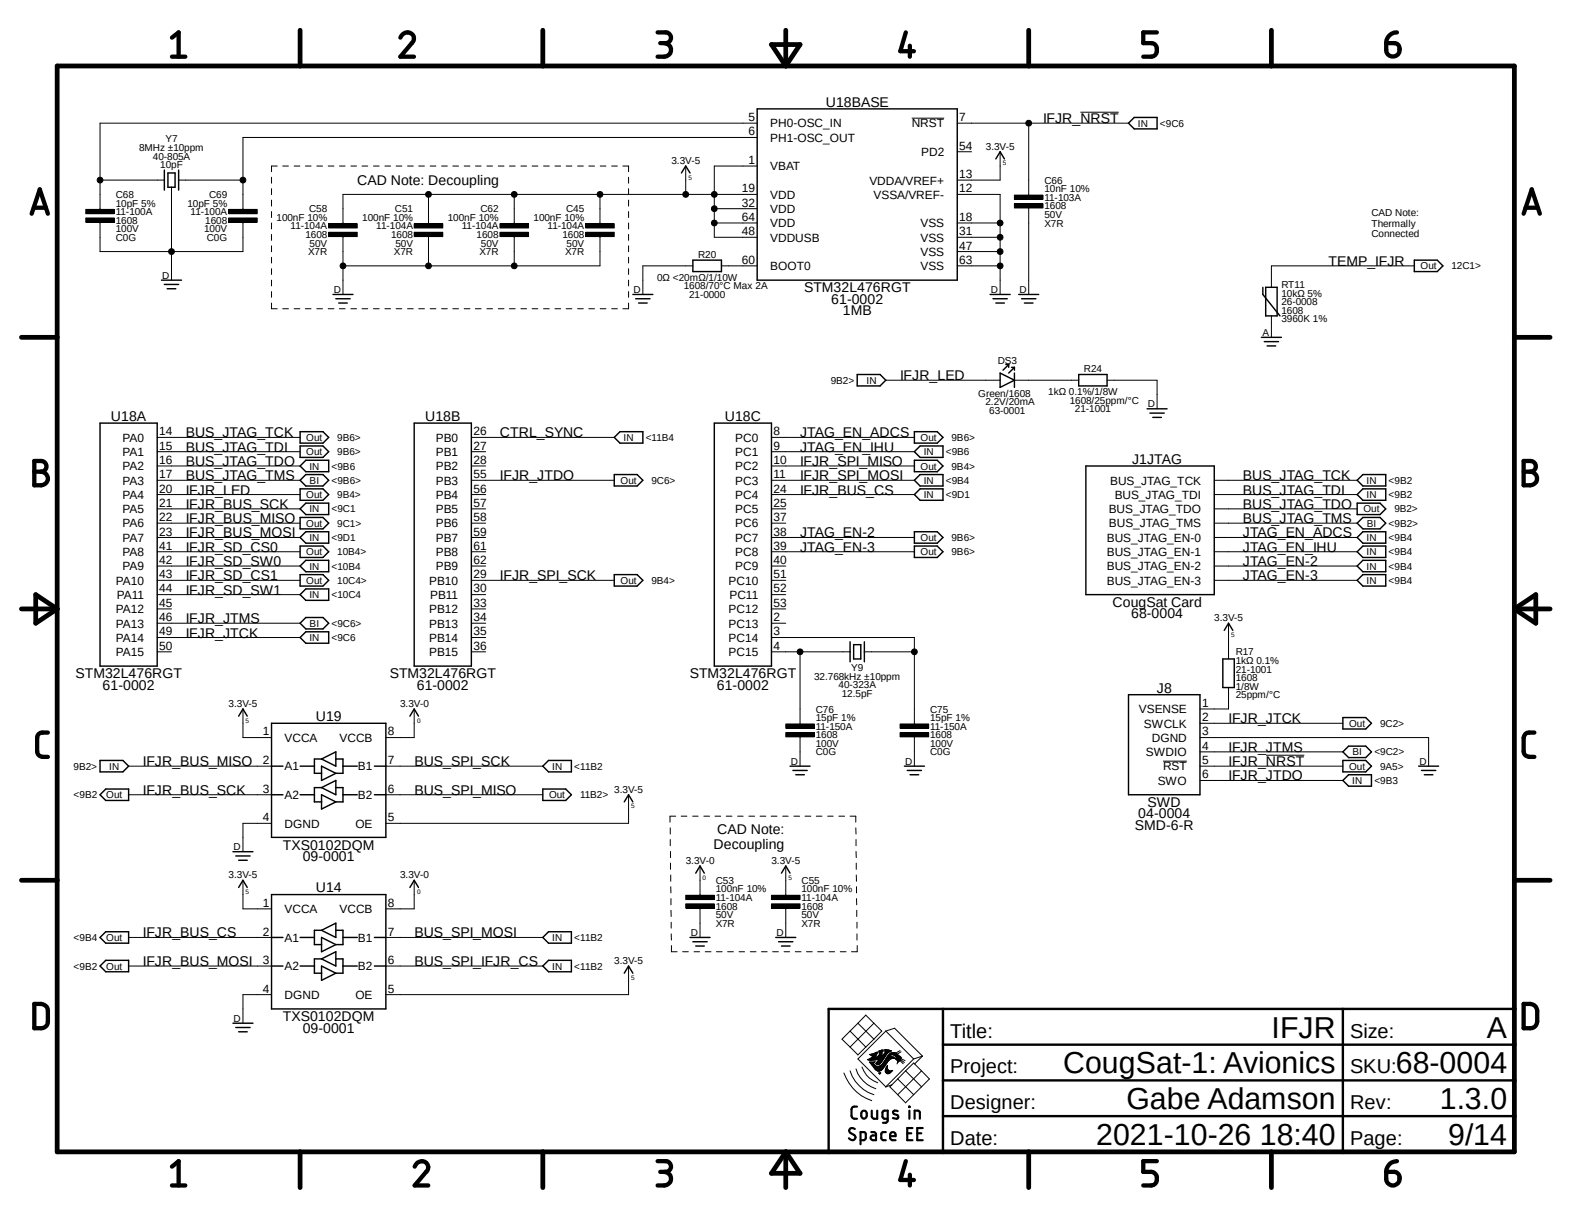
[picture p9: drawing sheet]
<svg xmlns="http://www.w3.org/2000/svg" width="279mm" height="216mm" viewBox="0 0 279 216" stroke-linecap="round" stroke-linejoin="round" font-family="sans-serif">
<path d="M3.4 3.1l272.6 209.7M276 3.1l-272.6 209.7" fill="none" stroke="#fff" stroke-width=".18"/>
<g fill="none" stroke="#000" stroke-width=".18">
<path d="M192 19.9h6.8M15.2 37.2h5.1v.8h-5.1zM15.2 38.7h5.1v.8h-5.1zM17.8 32h11.4M17.8 39.5v5.2h25.4v-5.2M30.5 33.3v16.5M31.7 32h11.5M40.6 37.2h5.1v.8h-5.1zM40.6 38.7h5.1v.8h-5.1zM48.3 31.5v1.1M48.3 33.5v1.1M48.3 35.6v1"/>
<path d="M48.3 37.6v1.1M48.3 39.6v1.1M49.3 29.5h-1v1M50.2 29.5h1.1M52.3 29.5h1M54.3 29.5h1M56.3 29.5h1M58.3 29.5h1.1M58.4 39.8h5.1v.7h-5.1zM60.3 29.5h1M62.4 29.5h1M64.3 29.5h1.1"/>
<path d="M66.4 29.5h1M68.4 29.5h1M70.4 29.5h1M72.4 29.5h1M73.6 39.8h5.1v.7h-5.1zM74.4 29.5h1M76.2 34.5v5.3M76.5 29.5h1M78.5 29.5h1M80.5 29.5h1M82.5 29.5h1M84.5 29.5h1"/>
<path d="M86.5 29.5h1M88.6 29.5h1M88.9 39.8h5v.7h-5zM90.6 29.5h1M91.4 34.5v5.3M92.6 29.5h1M94.6 29.5h1M96.6 29.5h1M98.6 29.5h1.1M100.6 29.5h1M102.7 29.5h1M104.1 39.8h5.1v.7h-5.1z"/>
<path d="M104.6 29.5h1.1M106.6 34.5v5.3M106.7 29.5h1M108.7 29.5h1M110.7 29.5h1v1M111.7 31.5v1.1M111.7 33.5v1.1M111.7 35.6v1M111.7 37.6v1.1M111.7 39.6v1.1M121.9 29.5v5M127 37.1h7.6"/>
<path d="M127 39.6h7.6M134.6 29.5h-7.6v12.7h7.6M134.6 21.9h-116.8v15.3M134.6 24.4h-91.4v12.8M134.6 34.5h-73.6v5.3M162.1 21h5.7M170.1 21.9h30.5M170.1 34.5h7.7v17.8M170.1 39.6h7.7M170.1 27h2.6M177.8 27v5h-7.7M180.3 34.7h5.1v.7h-5.1z"/>
<path d="M180.3 36.2h5.1v.8h-5.1zM182.8 21.9v12.8M182.8 37v15.3M48.3 41.7v1M48.3 43.7v1M48.3 45.7v1M48.3 47.8v1M48.3 49.8v1M48.3 51.8v1M48.3 53.8v1.1h1M50.2 54.9h1.1M52.3 54.9h1"/>
<path d="M54.3 54.9h1M56.3 54.9h1M58.3 54.9h1.1M58.4 41.3h5.1v.7h-5.1zM60.3 54.9h1M61 42v10.3M62.4 54.9h1M64.3 54.9h1.1M66.4 54.9h1M68.4 54.9h1M70.4 54.9h1M72.4 54.9h1"/>
<path d="M73.6 41.3h5.1v.7h-5.1zM74.4 54.9h1M76.2 42v5.2M76.5 54.9h1M78.5 54.9h1M80.5 54.9h1M82.5 54.9h1M84.5 54.9h1M86.5 54.9h1M88.6 54.9h1M88.9 41.3h5v.7h-5zM90.6 54.9h1"/>
<path d="M91.4 42v5.2M92.6 54.9h1M94.6 54.9h1M96.6 54.9h1M98.6 54.9h1.1M100.6 54.9h1M102.7 54.9h1M104.1 41.3h5.1v.7h-5.1zM104.6 54.9h1.1M106.6 42v5.2h-45.6M106.7 54.9h1M108.7 54.9h1"/>
<path d="M111.7 53.8v1.1h-1M111.7 41.7v1M111.7 43.7v1M111.7 45.7v1M111.7 47.8v1M111.7 49.8v1M111.7 51.8v1M123.1 47.2h-8.8v5.1M128.2 47.2h6.4M170.1 42.2h7.7M170.1 47.2h7.7M170.1 44.7h7.7"/>
<path d="M226 56.1v3.8M251.4 47.2h-25.4v3.9M27.9 77.7h25.4M83.8 77.7h25.4M137.1 77.7h25.4M157.4 67.6h20.4M180.3 67.6h11.4M196.8 67.6h8.9v5M27.9 80.3h25.4M27.9 82.8h25.4M27.9 85.3h25.4M27.9 87.9h25.4"/>
<path d="M27.9 90.4h25.4M27.9 93h25.4M27.9 95.5h25.4M27.9 98h25.4M83.8 80.3h2.5M83.8 82.8h2.5M83.8 85.3h25.4M83.8 87.9h2.5M83.8 90.4h2.5M83.8 93h2.5M83.8 95.5h2.5M83.8 98h2.5"/>
<path d="M137.1 80.3h25.4M137.1 82.8h25.4M137.1 85.3h25.4M137.1 87.9h25.4M137.1 90.4h2.6M137.1 93h2.6M137.1 95.5h25.4M137.1 98h25.4M215.8 85.3h25.4M215.8 87.9h25.4M215.8 90.4h25.4M215.8 93h25.4"/>
<path d="M215.8 95.5h25.4M215.8 98h25.4M27.9 100.6h25.4M27.9 103.1h25.4M27.9 105.7h25.4M27.9 108.2h2.6M27.9 110.7h25.4M27.9 113.3h25.4M27.9 115.8h2.6M83.8 100.6h2.5M83.8 103.1h25.4M83.8 105.7h2.5"/>
<path d="M83.8 108.2h2.5M83.8 110.7h2.5M83.8 113.3h2.5M83.8 115.8h2.5M137.1 100.6h2.6M137.1 103.1h2.6M137.1 105.7h2.6M137.1 108.2h2.6M137.1 110.7h2.6M137.1 113.3h25.4v15.4M137.1 115.8h14M142.2 115.8v12.9"/>
<path d="M153.6 115.8h8.9M215.8 100.6h25.4M215.8 103.1h25.4M218.4 110.7v6.4M22.9 136.1h25.4M43.2 126v5.1h5.1M68.6 136.1h27.9M73.6 126v5.1h-5M139.7 128.7h5v.7h-5zM139.7 130.2h5v.7h-5zM142.2 130.9v5.2M160 128.7h5.1v.7h-5.1z"/>
<path d="M160 130.2h5.1v.7h-5.1zM162.5 130.9v5.2M206.7 135.3h4.2M213.3 128.5h25.4M213.3 131.1h40.6v5M213.3 133.6h25.4M213.3 136.1h25.4M213.3 138.7h25.4M218.4 122.2v3.8h-5.1M225 134.2h6.8M22.9 141.2h25.4M43.2 156.4v5.1h5.1"/>
<path d="M48.3 146.3h-5.1v5M68.6 141.2h27.9M73.6 156.4v5.1h-5M111.7 141.2v5.1h-43.1M119.1 147.1v1.1M119.1 149.2v1.1M119.2 151.3v1.1M119.2 153.4v1.1M119.2 155.5v1.1M119.2 157.6l.1 1.1M119.3 159.7v1.1M120.1 145h-1v1.1"/>
<path d="M121.1 145h1M121.9 159.1h5.1v.8h-5.1zM123.1 145h1M124.4 153.9v5.2M125.1 145h1M127.1 145h1M129.1 145h1M131.1 145h1M133.1 145h1M135.1 145h1M137.1 145h1M137.1 159.1h5.1v.8h-5.1z"/>
<path d="M139.1 145h1M139.7 153.9v5.2M141.1 145h1M143.1 145h1M145.1 145h1M147.1 145h1M149.1 145h1M151.1 145h1v1.1M152.1 147.1v1.1M152.1 151.3l.1 1.1M152.1 149.2v1.1M152.2 155.5v1.1"/>
<path d="M152.2 153.4v1.1M152.2 159.7l.1 1.1M152.2 157.6v1.1M22.9 166.6h25.4M22.9 171.7h25.4M48.3 176.7h-5.1v5.1M68.6 166.6h27.9M68.6 171.7h27.9M111.7 171.7v5h-43.1M119.3 161.8v1.1M119.3 163.9v1M119.3 165.9v1.1"/>
<path d="M119.3 168v1.1h1.1M121.3 169.1h1M121.9 160.6h5.1v.8h-5.1zM123.4 169.1h.9M124.4 161.4v5.2M125.3 169.1h1.1M127.3 169.1h1.1M129.3 169.1h1M131.4 169.1h.9M133.3 169.1h1.1M135.3 169.1h1.1M137.1 160.6h5.1v.8h-5.1z"/>
<path d="M137.3 169.1h1M139.4 169.1h.9M139.7 161.4v5.2M141.4 169.1h1M143.3 169.1h1.1M145.3 169.1h1M147.4 169.1h.9M149.4 169.1h1M152.3 161.8v1.1M152.3 163.9v1M152.3 165.9v1.1M152.4 168v1.1h-1.1"/>
<path d="M150 190.7a7.9 7.9 0 0 0 4.9 4.9M151.1 190.3a6.6 6.6 0 0 0 4.2 4.2M151.1 186.1l1.4 1.4 1.4-1.4M151.1 183.2l2.8 2.9M152.1 189.9a5.5 5.5 0 0 0 3.6 3.6M152.5 181.8l1.4-1.4 2.8 2.8-1.4 1.5M152.5 181.8l-2.9 2.9 1.5 1.4M152.5 181.8l2.8 2.9M153.2 189.6a4.4 4.4 0 0 0 2.8 2.8M154.3 188.3h1.6M154.3 188.3h1.3M154.5 188.2l-.3 .1 .7 .1 1.3-.3-.3 .6"/>
<path d="M154.5 188.2h2.6M154.6 188.8h.8M154.6 187.4h1.1M154.6 188.8h.7M154.7 188.1h2.4M154.7 188.9h.5M154.7 187.5h1M154.7 188.9l.7 1M154.8 189h.5M154.8 188h2.4M154.9 189.1h.4M154.9 187.6h.8"/>
<path d="M154.9 187.3h.9M154.9 189.2h.5M154.9 187.9l-.4 .3M154.9 187.9h2.3M155 187.8h.6M155 189.3h.5M155.1 189.4h.5M155.1 187.7h.6M155.2 189.6h2M155.2 187.2h.7M155.2 188.9l.1 .2M155.3 189.7h1.8"/>
<path d="M155.3 184.7l-1.4 1.4M155.3 181.8l-4.2 4.3M155.3 189.1l.5 .4M155.4 189.8h1.6M155.4 189.9h1.5M155.4 189.9l.2 .2M155.5 188.7h.1M155.5 187.1h.4M155.5 190h1.3M155.5 188.7h-1l.2 .2M155.5 188.7l-.3 .2M155.6 190.1a.7 .7 0 0 0 .9 .1"/>
<path d="M155.6 190.1h1.2M155.7 190.2h1M155.7 189h.7M155.7 188.9h.8M155.7 187h.2M155.8 188.8h.7M155.8 190.2h.7M155.8 189.1h.5M155.8 187.8h1.5M155.9 188.8h.7M155.9 186.9h.1M155.9 186.9l-.3 1 .6-.3"/>
<path d="M155.9 186.9l-1.3 .5 .6 .3-.3 .2M155.9 188.7h.8M156 188.6h.8M156 187.7h1.4M156 188.5h.8M156.1 188.4h.8M156.1 187.7h1.3M156.1 188.3h.8M156.2 188.3h.8M156.2 187.6h1.2M156.2 186.8l.1 .3h.1l-.1 .3M156.2 187.5h.5"/>
<path d="M156.2 186.9h.6M156.2 186.8h.7M156.3 190.8h.1M156.3 189.5h.9M156.3 187h.5M156.3 187.4l-.1 .2M156.3 187.4h.4M156.3 187.3h.4M156.3 187.2h.5M156.4 190.7l.1-.1-.2 .2M156.4 187.1h.4M156.4 189.4l-1.2 .1"/>
<path d="M156.4 189.4h.9M156.4 186.7l-.2 .1M156.4 186.7h.5M156.5 190.7h-.3l.2 .2M156.5 189.3h.9M156.7 189.2h.7M156.7 186.6h.3l-.1 .3h-.7M156.7 186.6l-.3 .1M156.7 186.6h.2M156.7 190.2h-.2M156.7 187.4l.1 .2 .1-.1M156.8 186.9l-.1 .5"/>
<path d="M156.8 189.1h.7M156.8 189h.7M156.8 190l-.1 .2M156.9 188.9h.7M156.9 187.5h.6M157 188.8h.6M157 187.4h.6M157.1 188.2l-.5 .6a.57 .57 0 0 1-.9 .2l.2-.3M157.1 188.8h.6M157.1 188.8l-.7 .6M157.1 188.7h.7M157.1 187.3h.5"/>
<path d="M157.1 189.7l-.3 .3M157.2 187.2l-.3 .3M157.2 188.6h.6M157.2 187.2h.5M157.2 188.5h.7M157.3 188.4h.7M157.3 187.8l-.2 .4M157.3 187.1h.5M157.3 186.8h1M157.3 186.7h1M157.3 186.6h.8M157.3 187h.6"/>
<path d="M157.4 190.3h1.1M157.4 190.4h1.1M157.4 190.2h.6M157.4 190.2h.5M157.4 188.3h.7M157.4 190.5h1M157.4 190.1h.4M157.4 190h.4M157.4 186.9h.8M157.4 188.3h.8M157.4 186.9h.6M157.4 183.2l5 5"/>
<path d="M157.4 183.2l-4.9 5 5 5M157.4 183.2l1.6-.5 5 5M157.4 190.6h.9M157.4 189.9h.3M157.4 188.2h.9M157.5 189.8h.2M157.5 188.1h1.1M157.5 188.1l-.4 .7M157.5 190.7h.7M157.5 189.7h.2M157.6 189.7h.1M157.6 188h1.4"/>
<path d="M157.6 189.6h.1M157.6 187.9h1.4M157.6 189.5h.1M157.6 187.8h1.2M157.7 190.8h.3M157.7 189.4v-.1l-.3 .8v.5M157.7 189.4v.3M157.7 189.7l.1 .3M157.7 189.4h.1M157.7 187.7h.4M157.8 190l.3 .3M157.8 187.7h.3"/>
<path d="M157.9 187.6h.3M157.9 187.5h.4M158 187.4h1.6M158.2 186.9l-.5 .3-.4 .6M158.2 186.9l.3-.2-1.2-.2v.3h.1l-.2 .4M158.2 190.3l.5-.1-.7 .6h-.3l-.3-.2M158.2 187.2h1.1M158.3 187.5l-.3 .2 .7 .1 .5 .4M158.3 187.1h.9M158.3 187.1a1.08 1.08 0 0 1 1.4 .4l.5 .4M158.3 187.1l-.8 1M158.3 187.5a.79 .79 0 0 1 1.1 .7h-.1l.2 .3"/>
<path d="M158.5 190.2h.1M158.8 187.5h.8M159 187.6h.8M159 188.1l.2 .1M159.1 187.7h.8M159.2 188.2h.1M159.2 188.1a1.53 1.53 0 0 0-1.8 1l-.3 .6M159.2 187.7h.8M159.3 187.8h.8M159.3 188.3h.8M159.3 187.9h.9M159.3 188h.8"/>
<path d="M159.4 188.3h.6M159.4 188.2h.7M159.4 188.1h.7M159.5 188.4h.5M159.5 188.8l-.1 .3M159.5 188.6h.3M159.5 188.5h.4M159.5 188.5l.1 .2M159.6 191.7l-1.4 1.4 1.4 1.4M159.6 191.7l2.8 2.8M159.6 188.8h.1M159.6 188.7h.1"/>
<path d="M159.6 188.7l-.1 .1M159.9 188.4l.6 .6M160 186.7l-.8 .5M160 188.4l-.4 .3M160.1 188.3l.6 .5M160.1 188.3l-.1 .1M160.1 188.1l.8 .4M160.1 186.9l-.7 .4h-1.3M160.2 187.9l-.1 .4M161 190.3l1.4-1.4 1.4 1.4M161 190.3l-1.4 1.4M161 190.3l2.8 2.8"/>
<path d="M162.4 188.2l-5 4.9 1.1-.3M163.8 190.3l1.4 1.4-4.2 4.3-1.4-1.5M163.8 190.3l-4.2 4.2M164 187.7l-1.6 .5M164 187.7l-1.4 1.4"/>
<circle cx="17.8" cy="32" r=".51"/>
<circle cx="43.2" cy="32" r=".51"/>
<circle cx="76.2" cy="34.5" r=".51"/>
<circle cx="91.4" cy="34.5" r=".51"/>
<circle cx="106.6" cy="34.5" r=".51"/>
<circle cx="121.9" cy="34.5" r=".51"/>
<circle cx="127" cy="39.6" r=".51"/>
<circle cx="127" cy="34.5" r=".51"/>
<circle cx="127" cy="37.1" r=".51"/>
<circle cx="177.8" cy="39.6" r=".51"/>
<circle cx="182.8" cy="21.9" r=".51"/>
<circle cx="30.5" cy="44.7" r=".51"/>
<circle cx="61" cy="47.2" r=".51"/>
<circle cx="76.2" cy="47.2" r=".51"/>
<circle cx="91.4" cy="47.2" r=".51"/>
<circle cx="177.8" cy="47.2" r=".51"/>
<circle cx="177.8" cy="42.2" r=".51"/>
<circle cx="177.8" cy="44.7" r=".51"/>
<circle cx="142.2" cy="115.8" r=".51"/>
<circle cx="162.5" cy="115.8" r=".51"/>
</g>
<g fill="none" stroke="#000" stroke-width=".85">
<path d="M10.2 11.7h259v193h-259zM53.3 5.4v6.3M96.5 5.4v6.3M137.1 7.9h5.1l-2.5 3.8zM139.7 5.4v6.3M182.8 5.4v6.3M226 5.4v6.3M3.8 59.9h6.4M269.2 59.9h6.3M3.8 108.2h6.4M6.3 105.7l3.9 2.5-3.9 2.5zM269.2 108.2h6.3"/>
<path d="M269.2 108.2l3.8-2.5v5zM3.8 156.4h6.4M269.2 156.4h6.3M53.3 204.7v6.3M96.5 204.7v6.3M139.7 204.7v6.3M139.7 204.7l2.5 3.8h-5.1zM182.8 204.7v6.3M226 204.7v6.3"/>
</g>
<g fill="none" stroke="#000" stroke-width=".76">
<path d="M30.6 6.7l1.1-.9v4.3M30.6 10.1h2.3M71.2 6.7a1.19 1.19 0 0 1 1.5-.9 1.19 1.19 0 0 1 .7 1.6l-2.2 2.7h2.4M116.9 5.8h1.4a.95 .95 0 0 1 1 .9 .95 .95 0 0 1-1 1h-1M118.1 7.7a1.21 1.21 0 0 1 1.2 1.2 1.21 1.21 0 0 1-1.2 1.2h-1.2M161 5.8l-1 3.3h2.4M161.7 8.1v2M205.6 5.8h-2.4v1.9h1.4a1.23 1.23 0 0 1 1 1.2 1.23 1.23 0 0 1-1 1.2h-1.4M246.4 7.7h1.4a1.21 1.21 0 0 1 .9 1.4 1.21 1.21 0 0 1-1.3 .9 1.09 1.09 0 0 1-1-1.2zM248.3 5.8a1.88 1.88 0 0 0-1.9 1.9M5.6 38l1.5-4.3 1.4 4.3M6 36.9h2.2"/>
<path d="M270.8 38l1.4-4.3 1.5 4.3M271.1 36.9h2.2M6.1 81.9h1.2a.95 .95 0 0 1 1 1 .95 .95 0 0 1-1 .9 1.21 1.21 0 0 1 1.2 1.2 1.21 1.21 0 0 1-1.2 1.2h-1.2zM6.1 83.8h1.2M270.8 81.9h1.2a.95 .95 0 0 1 1 1 .95 .95 0 0 1-1 .9 1.21 1.21 0 0 1 1.2 1.2 1.21 1.21 0 0 1-1.2 1.2h-1.2zM270.8 83.8h1.2M8.5 130.2h-1a.87 .87 0 0 0-.9 .9v2.4a.97 .97 0 0 0 .9 1h1M272.7 130.2h-.9a.94 .94 0 0 0-1 .9v2.4a.97 .97 0 0 0 1 1h.9M6.1 178.4a2.22 2.22 0 0 1 2.2 .5l.2 .7v1.9a1.13 1.13 0 0 1-1.2 1.2h-1.2zM270.8 178.4a2.07 2.07 0 0 1 2.2 .5l.2 .7v1.9a1.21 1.21 0 0 1-1.2 1.2h-1.2zM30.6 207.3l1.1-1v4.4M30.6 210.7h2.3"/>
<path d="M73.7 207.3a1.2 1.2 0 0 1 1.4-1 1.2 1.2 0 0 1 1 1.4l-2.4 3h2.4M116.9 206.3h1.4a.95 .95 0 0 1 1 1 .95 .95 0 0 1-1 .9h-1M118.1 208.2a1.21 1.21 0 0 1 1.2 1.2 1.21 1.21 0 0 1-1.2 1.3h-1.2M161 206.3l-1 3.4h2.4M161.7 208.7v2M205.6 206.3h-2.4v1.9h1.4a1.23 1.23 0 0 1 1 1.2 1.23 1.23 0 0 1-1 1.3h-1.4M246.4 208.2h1.4a1.2 1.2 0 0 1 1 1.4 1.2 1.2 0 0 1-1.3 1 1.2 1.2 0 0 1-1.1-1.1zM248.3 206.3a1.88 1.88 0 0 0-1.9 1.9"/>
</g>
<path d="M167.6 179.3v25.4M238.7 179.3v25.4M269.2 179.3h-121.9v25.4M167.6 198.3h101.6M167.6 192h101.6M167.6 185.6h101.6" fill="none" stroke="#000" stroke-width=".42"/>
<g fill="none" stroke="#000" stroke-width=".38">
<path d="M152.3 196.6l-.7 .1-.3 .4 .1 1.4 .4 .3h.5M153.2 197.6a.49 .49 0 0 1 .5-.2 .49 .49 0 0 1 .4 .4v.5a.49 .49 0 0 1-.5 .5 .49 .49 0 0 1-.5-.5zM154.9 197.4v1l.4 .4h.6v-1.4M157.8 198.8h-.6l-.3-.2-.1-.9 .2-.3h.8v1.7l-.4 .4h-.5M159.6 197.4a.61 .61 0 0 0-.9 .2l.2 .4 .6 .2 .2 .3a.63 .63 0 0 1-1 .2M161.6 196.6l.1 .1zM161.6 197.4v1.4M162.6 198.8v-1.4h.6l.2 .1 .1 1.3M151.9 200.6a.6 .6 0 0 0-1 .3l.3 .4 .6 .4a.51 .51 0 0 1 .2 .7 .51 .51 0 0 1-.7 .2l-.4-.3M153 202.6h.5l.3-.2 .1-.9-.2-.3h-.7v2.1M154.9 201.2h.6l.2 .3v1.1h-.5a.42 .42 0 0 1-.5-.4 .42 .42 0 0 1 .5-.4h.5M157.4 201.2h-.6l-.2 .3 .1 .9 .3 .2h.4"/>
<path d="M158.2 201.9h1a.51 .51 0 0 0-.4-.7 .51 .51 0 0 0-.6 .4l.1 .8 .3 .2h.6M161.2 201.4h.8M162.2 200.4h-1v2.2h1M163 201.4h.7M164 200.4h-1v2.2h1"/>
</g>
<g fill="none" stroke="#000" stroke-width=".25">
<path d="M134.6 19.3h35.5v30.5h-35.5zM29.2 30.2v3.6M29.8 30.7h1.3v2.6h-1.3zM31.7 30.2v3.6M121.1 30.7l.8-1.2 .7 1.2M177 28.2l.8-1.2 .7 1.2M201.6 20.9h4.1v2h-4.1l-1-1zM28.7 49.8h3.6M29.2 50.5h2.5M29.7 51.3h1.5M59.2 52.3h3.5M59.7 53.1h2.5"/>
<path d="M60.2 53.8h1.5M112.5 52.3h3.5M113 53.1h2.5M113.5 53.8h1.5M123.1 46.2h5.1v2.1h-5.1zM176 52.3h3.5M176.5 53.1h2.5M177 53.8h1.5M181.1 52.3h3.5M181.6 53.1h2.5M182.1 53.8h1.5M224.2 59.9h3.6"/>
<path d="M224.5 51.1v1.2l3 3.8M225 51.1h2v5h-2zM251.4 46.2h4l1.1 1-1.1 1.1h-4zM17.8 75.2h10.1v43.2h-10.1zM53.3 79.2h4.1l1 1.1-1 1h-4.1zM53.3 76.7h4.1l1 1-1 1h-4.1zM73.6 75.2h10.2v43.2h-10.2zM110.2 76.7h4.1v2h-4.1l-1-1zM127 75.2h10.1v43.2h-10.1zM152.4 66.5h4l1 1.1-1 1h-4zM162.5 76.7h4.1l1 1-1 1h-4.1zM177.8 66.3l2.5 1.3-2.5 1.2z"/>
<path d="M178.8 64.8h.5M179.3 64.8l-1 1M179.3 64.8v.5M179.8 65.3h.5M180.3 65.3v.5M180.3 66.3v2.5M180.3 65.3l-1 1M191.7 66.5h5.1v2.1h-5.1zM203.9 72.6h3.5M204.4 73.4h2.5M204.9 74.2h1.5M224.7 60.7h2.5"/>
<path d="M225.2 61.5h1.5M53.3 82.8l1.1-1h4v2h-4zM53.3 90.4l1.1-1h4v2h-4zM53.3 95.5l1.1-1h4v2h-4zM53.3 85.3l1.1-1h3l1 1-1 1.1h-3zM53.3 86.9h4.1l1 1-1 1h-4.1zM53.3 91.9h4.1l1 1.1-1 1h-4.1zM53.3 97h4.1l1 1-1 1.1h-4.1zM54.4 99.6h4v2h-4l-1.1-1zM109.2 84.3h4l1.1 1-1.1 1.1h-4zM162.5 85.3l1-1h4.1v2.1h-4.1zM162.5 80.3l1-1.1h4.1v2.1h-4.1z"/>
<path d="M162.5 81.8h4.1l1 1-1 1h-4.1zM162.5 87.9l1-1h4.1v2h-4.1zM162.5 94.5h4.1l1 1-1 1h-4.1zM162.5 97h4.1l1 1-1 1.1h-4.1zM193 82.8h22.8v22.9h-22.8zM241.2 85.3l1-1h4.1v2.1h-4.1zM241.2 87.9l1-1h4.1v2h-4.1zM241.2 95.5l1-1h4.1v2h-4.1zM241.2 98l1-1h4.1v2.1h-4.1zM241.2 89.4h4.1l1 1-1 1h-4.1zM241.2 93l1-1.1h3.1l1 1.1-1 1h-3.1zM53.3 110.7l1.1-1h3l1 1-1 1.1h-3z"/>
<path d="M53.3 102.1h4.1l1 1-1 1h-4.1zM54.4 104.6h4v2.1h-4l-1.1-1zM54.4 112.3h4v2h-4l-1.1-1zM109.2 102.1h4l1.1 1-1.1 1h-4zM151.1 114v3.6M151.7 114.6h1.3v2.5h-1.3zM153.6 114v3.6M217.3 117.1h2.1v5.1h-2.1zM217.6 112l.8-1.3 .7 1.3M241.2 100.6l1-1h4.1v2h-4.1zM241.2 103.1l1-1h4.1v2h-4.1zM17.8 135.1h4l1.1 1-1.1 1.1h-4z"/>
<path d="M42.4 127.3l.8-1.3 .7 1.3M48.3 136.1h2M48.3 128.5h20.3v20.3h-20.3zM53.3 136.1h2.6M57.1 136.1l2.6 1.3-2.6 1.3zM57.1 134.9h-1.2v2.5h1.2M57.1 140h-1.2v2.5h1.2M57.1 134.9l2.6-1.3v2.5zM57.1 140l2.6-1.3v2.5zM59.7 134.9h1.3v2.5h-1.3M59.7 140h1.3v2.5h-1.3M61 136.1h2.5"/>
<path d="M66.5 136.1h2.1M72.9 127.3l.7-1.3 .8 1.3M97.5 135.1h4.1v2.1h-4.1l-1-1.1zM140.4 136.1h3.6M140.9 136.9h2.6M141.4 137.7h1.6M160.7 136.1h3.6M161.2 136.9h2.6M161.8 137.7h1.5M200.6 123.4h12.7v17.8h-12.7zM238.7 127.5h4l1.1 1-1.1 1h-4zM238.7 135.1h4l1.1 1-1.1 1.1h-4z"/>
<path d="M239.7 137.7h4.1v2h-4.1l-1-1zM239.7 132.6h3l1.1 1-1.1 1h-3l-1-1zM252.1 136.1h3.6M252.6 136.9h2.6M253.2 137.7h1.5M18.8 140.2h4.1v2h-4.1l-1-1zM41.4 151.3h3.6M41.9 152.1h2.5M42.4 152.9h1.5M42.4 157.7l.8-1.3 .7 1.3M48.3 141.2h2M48.3 159h20.3v20.3h-20.3z"/>
<path d="M53.3 141.2h2.6M57.1 141.2l2.6 1.3-2.6 1.3zM61 141.2h2.5M66.5 141.2h2.1M72.9 157.7l.7-1.3 .8 1.3M96.5 140.2h4l1.1 1-1.1 1h-4zM111 142.5l.7-1.3 .8 1.3M123.7 155.2l.7-1.3 .8 1.3M138.9 155.2l.8-1.3 .7 1.3M17.8 166.6l1-1h4.1v2h-4.1zM17.8 171.7l1-1.1h4.1v2.1h-4.1zM48.3 166.6h2"/>
<path d="M48.3 171.7h2M53.3 166.6h2.6M53.3 171.7h2.6M57.1 166.6l2.6 1.3-2.6 1.2zM57.1 171.7l2.6 1.2-2.6 1.3zM57.1 165.3h-1.2v2.6h1.2M57.1 170.4h-1.2v2.5h1.2M57.1 165.3l2.6-1.3v2.6zM57.1 170.4l2.6-1.3v2.6zM59.7 165.3h1.3v2.6h-1.3M59.7 170.4h1.3v2.5h-1.3M61 166.6h2.5"/>
<path d="M61 171.7h2.5M66.5 166.6h2.1M66.5 171.7h2.1M96.5 166.6l1-1h4.1v2h-4.1zM96.5 171.7l1-1.1h4.1v2.1h-4.1zM111 172.9l.7-1.2 .8 1.2M122.6 166.6h3.6M123.1 167.3h2.6M123.7 168.1h1.5M137.9 166.6h3.5M138.4 167.3h2.5M138.9 168.1h1.5"/>
<path d="M41.4 181.8h3.6M41.9 182.6h2.5M42.4 183.3h1.5"/>
</g>
<g fill="#000">
<path d="M15.2 37.2h5.1v.8h-5.1z" fill-rule="evenodd"/>
<path d="M15.2 38.7h5.1v.8h-5.1z" fill-rule="evenodd"/>
<path d="M40.6 37.2h5.1v.8h-5.1z" fill-rule="evenodd"/>
<path d="M40.6 38.7h5.1v.8h-5.1z" fill-rule="evenodd"/>
<path d="M58.4 39.8h5.1v.7h-5.1z" fill-rule="evenodd"/>
<path d="M73.6 39.8h5.1v.7h-5.1z" fill-rule="evenodd"/>
<path d="M88.9 39.8h5v.7h-5z" fill-rule="evenodd"/>
<path d="M104.1 39.8h5.1v.7h-5.1z" fill-rule="evenodd"/>
<path d="M180.3 34.7h5.1v.7h-5.1z" fill-rule="evenodd"/>
<path d="M180.3 36.2h5.1v.8h-5.1z" fill-rule="evenodd"/>
<path d="M58.4 41.3h5.1v.7h-5.1z" fill-rule="evenodd"/>
<path d="M73.6 41.3h5.1v.7h-5.1z" fill-rule="evenodd"/>
<path d="M88.9 41.3h5v.7h-5z" fill-rule="evenodd"/>
<path d="M104.1 41.3h5.1v.7h-5.1z" fill-rule="evenodd"/>
<path d="M139.7 128.7h5v.7h-5z" fill-rule="evenodd"/>
<path d="M139.7 130.2h5v.7h-5z" fill-rule="evenodd"/>
<path d="M160 128.7h5.1v.7h-5.1z" fill-rule="evenodd"/>
<path d="M160 130.2h5.1v.7h-5.1z" fill-rule="evenodd"/>
<path d="M121.9 159.1h5.1v.8h-5.1z" fill-rule="evenodd"/>
<path d="M137.1 159.1h5.1v.8h-5.1z" fill-rule="evenodd"/>
<path d="M121.9 160.6h5.1v.8h-5.1z" fill-rule="evenodd"/>
<path d="M137.1 160.6h5.1v.8h-5.1z" fill-rule="evenodd"/>
<circle cx="17.8" cy="32" r=".51"/>
<circle cx="43.2" cy="32" r=".51"/>
<circle cx="76.2" cy="34.5" r=".51"/>
<circle cx="91.4" cy="34.5" r=".51"/>
<circle cx="106.6" cy="34.5" r=".51"/>
<circle cx="121.9" cy="34.5" r=".51"/>
<circle cx="127" cy="39.6" r=".51"/>
<circle cx="127" cy="34.5" r=".51"/>
<circle cx="127" cy="37.1" r=".51"/>
<circle cx="177.8" cy="39.6" r=".51"/>
<circle cx="182.8" cy="21.9" r=".51"/>
<circle cx="30.5" cy="44.7" r=".51"/>
<circle cx="61" cy="47.2" r=".51"/>
<circle cx="76.2" cy="47.2" r=".51"/>
<circle cx="91.4" cy="47.2" r=".51"/>
<circle cx="177.8" cy="47.2" r=".51"/>
<circle cx="177.8" cy="42.2" r=".51"/>
<circle cx="177.8" cy="44.7" r=".51"/>
<circle cx="142.2" cy="115.8" r=".51"/>
<circle cx="162.5" cy="115.8" r=".51"/>
</g>
<g font-size="5.4">
<text x="226" y="184.4">IFJR</text>
<text x="264.3" y="184.4">A</text>
<text x="189" y="190.7">CougSat-1: Avionics</text>
<text x="248.1" y="190.7">68-0004</text>
<text x="200.2" y="197.1">Gabe Adamson</text>
<text x="255.9" y="197.1">1.3.0</text>
<text x="194.8" y="203.4">2021-10-26 18:40</text>
<text x="257.4" y="203.4">9/14</text>
</g>
<g font-size="3.6">
<text x="168.9" y="184.4">Title:</text>
<text x="239.9" y="184.4">Size:</text>
<text x="168.9" y="190.7">Project:</text>
<text x="240" y="190.7">SKU:</text>
<text x="168.9" y="197.1">Designer:</text>
<text x="239.9" y="197.1">Rev:</text>
<text x="168.9" y="203.4">Date:</text>
<text x="239.9" y="203.4">Page:</text>
</g>
<g font-size="2.5">
<text x="146.8" y="19">U18BASE</text>
<text x="185.4" y="21.9">IFJR_NRST</text>
<text x="63.5" y="32.9">CAD Note: Decoupling</text>
<text x="236.1" y="47.2">TEMP_IFJR</text>
<text x="142.9" y="51.9">STM32L476RGT</text>
<text x="147.7" y="54">61-0002</text>
<text x="149.8" y="56">1MB</text>
<text x="160" y="67.6">IFJR_LED</text>
<text x="19.7" y="74.8">U18A</text>
<text x="33" y="77.7">BUS_JTAG_TCK</text>
<text x="75.6" y="74.8">U18B</text>
<text x="88.9" y="77.7">CTRL_SYNC</text>
<text x="128.8" y="74.8">U18C</text>
<text x="142.2" y="77.7">JTAG_EN_ADCS</text>
<text x="33" y="80.3">BUS_JTAG_TDI</text>
<text x="33" y="82.8">BUS_JTAG_TDO</text>
<text x="142.2" y="80.3">JTAG_EN_IHU</text>
<text x="142.2" y="82.8">IFJR_SPI_MISO</text>
<text x="201.2" y="82.4">J1JTAG</text>
<text x="33" y="85.3">BUS_JTAG_TMS</text>
<text x="33" y="87.9">IFJR_LED</text>
<text x="88.9" y="85.3">IFJR_JTDO</text>
<text x="142.2" y="85.3">IFJR_SPI_MOSI</text>
<text x="142.2" y="87.9">IFJR_BUS_CS</text>
<text x="220.9" y="85.3">BUS_JTAG_TCK</text>
<text x="220.9" y="87.9">BUS_JTAG_TDI</text>
<text x="33" y="90.4">IFJR_BUS_SCK</text>
<text x="33" y="93">IFJR_BUS_MISO</text>
<text x="33" y="95.5">IFJR_BUS_MOSI</text>
<text x="142.2" y="95.5">JTAG_EN-2</text>
<text x="220.9" y="90.4">BUS_JTAG_TDO</text>
<text x="220.9" y="93">BUS_JTAG_TMS</text>
<text x="220.9" y="95.5">JTAG_EN_ADCS</text>
<text x="33" y="98">IFJR_SD_CS0</text>
<text x="33" y="100.6">IFJR_SD_SW0</text>
<text x="142.2" y="98">JTAG_EN-3</text>
<text x="220.9" y="98">JTAG_EN_IHU</text>
<text x="220.9" y="100.6">JTAG_EN-2</text>
<text x="33" y="103.1">IFJR_SD_CS1</text>
<text x="33" y="105.7">IFJR_SD_SW1</text>
<text x="88.9" y="103.1">IFJR_SPI_SCK</text>
<text x="197.7" y="107.8">CougSat Card</text>
<text x="220.9" y="103.1">JTAG_EN-3</text>
<text x="33" y="113.3">IFJR_JTCK</text>
<text x="33" y="110.7">IFJR_JTMS</text>
<text x="201" y="109.9">68-0004</text>
<text x="13.4" y="120.5">STM32L476RGT</text>
<text x="18.2" y="122.6">61-0002</text>
<text x="69.3" y="120.5">STM32L476RGT</text>
<text x="74.1" y="122.6">61-0002</text>
<text x="122.6" y="120.5">STM32L476RGT</text>
<text x="127.4" y="122.6">61-0002</text>
<text x="205.6" y="123.1">J8</text>
<text x="56.1" y="128.1">U19</text>
<text x="218.4" y="128.5">IFJR_JTCK</text>
<text x="25.4" y="136.1">IFJR_BUS_MISO</text>
<text x="73.7" y="136.1">BUS_SPI_SCK</text>
<text x="218.4" y="136.1">IFJR_NRST</text>
<text x="218.4" y="133.6">IFJR_JTMS</text>
<text x="25.4" y="141.2">IFJR_BUS_SCK</text>
<text x="73.7" y="141.2">BUS_SPI_MISO</text>
<text x="204" y="143.4">SWD</text>
<text x="218.4" y="138.7">IFJR_JTDO</text>
<text x="127.5" y="148.2">CAD Note:</text>
<text x="201.7" y="147.4">SMD-6-R</text>
<text x="202.3" y="145.4">04-0004</text>
<text x="50.3" y="151">TXS0102DQM</text>
<text x="53.8" y="153">09-0001</text>
<text x="126.8" y="150.8">Decoupling</text>
<text x="56.1" y="158.6">U14</text>
<text x="25.4" y="166.6">IFJR_BUS_CS</text>
<text x="73.7" y="166.6">BUS_SPI_MOSI</text>
<text x="25.4" y="171.7">IFJR_BUS_MOSI</text>
<text x="73.7" y="171.7">BUS_SPI_IFJR_CS</text>
<text x="50.3" y="181.4">TXS0102DQM</text>
<text x="53.8" y="183.5">09-0001</text>
</g>
<g font-size="2.1">
<text x="133.1" y="21.5">5</text>
<text x="136.9" y="22.6">PH0-OSC_IN</text>
<text x="162.1" y="22.6">NRST</text>
<text x="170.5" y="21.5">7</text>
<text x="133.1" y="24">6</text>
<text x="133.1" y="29.1">1</text>
<text x="136.9" y="25.2">PH1-OSC_OUT</text>
<text x="163.7" y="27.7">PD2</text>
<text x="170.5" y="26.6">54</text>
<text x="131.9" y="34.2">19</text>
<text x="136.9" y="30.3">VBAT</text>
<text x="136.9" y="35.3">VDD</text>
<text x="154.5" y="32.8">VDDA/VREF+</text>
<text x="155.3" y="35.3">VSSA/VREF-</text>
<text x="170.5" y="31.7">13</text>
<text x="170.5" y="34.2">12</text>
<text x="131.9" y="41.8">48</text>
<text x="131.9" y="36.7">32</text>
<text x="131.9" y="39.3">64</text>
<text x="136.9" y="37.8">VDD</text>
<text x="136.9" y="40.4">VDD</text>
<text x="163.6" y="40.4">VSS</text>
<text x="170.5" y="41.8">31</text>
<text x="170.5" y="39.3">18</text>
<text x="131.9" y="46.9">60</text>
<text x="136.9" y="42.9">VDDUSB</text>
<text x="163.6" y="45.5">VSS</text>
<text x="163.6" y="42.9">VSS</text>
<text x="170.5" y="46.9">63</text>
<text x="170.5" y="44.4">47</text>
<text x="136.9" y="48">BOOT0</text>
<text x="163.6" y="48">VSS</text>
<text x="28.3" y="77.4">14</text>
<text x="84.2" y="77.4">26</text>
<text x="137.5" y="77.4">8</text>
<text x="21.8" y="78.5">PA0</text>
<text x="21.8" y="81">PA1</text>
<text x="21.8" y="83.6">PA2</text>
<text x="28.3" y="79.9">15</text>
<text x="28.3" y="82.5">16</text>
<text x="77.5" y="78.5">PB0</text>
<text x="77.5" y="81">PB1</text>
<text x="77.5" y="83.6">PB2</text>
<text x="84.2" y="79.9">27</text>
<text x="84.2" y="82.5">28</text>
<text x="130.7" y="78.5">PC0</text>
<text x="130.7" y="81">PC1</text>
<text x="130.7" y="83.6">PC2</text>
<text x="137.5" y="79.9">9</text>
<text x="137.5" y="82.5">10</text>
<text x="21.8" y="86.1">PA3</text>
<text x="21.8" y="88.6">PA4</text>
<text x="28.3" y="85">17</text>
<text x="28.3" y="87.5">20</text>
<text x="77.5" y="86.1">PB3</text>
<text x="77.5" y="88.6">PB4</text>
<text x="84.2" y="85">55</text>
<text x="84.2" y="87.5">56</text>
<text x="130.7" y="86.1">PC3</text>
<text x="130.7" y="88.6">PC4</text>
<text x="137.5" y="85">11</text>
<text x="137.5" y="87.5">24</text>
<text x="197.3" y="86.1">BUS_JTAG_TCK</text>
<text x="198.1" y="88.6">BUS_JTAG_TDI</text>
<text x="21.8" y="91.2">PA5</text>
<text x="21.8" y="93.7">PA6</text>
<text x="28.3" y="90.1">21</text>
<text x="28.3" y="92.6">22</text>
<text x="28.3" y="95.2">23</text>
<text x="77.5" y="91.2">PB5</text>
<text x="77.5" y="93.7">PB6</text>
<text x="84.2" y="90.1">57</text>
<text x="84.2" y="92.6">58</text>
<text x="84.2" y="95.2">59</text>
<text x="130.7" y="91.2">PC5</text>
<text x="130.7" y="93.7">PC6</text>
<text x="137.5" y="90.1">25</text>
<text x="137.5" y="92.6">37</text>
<text x="137.5" y="95.2">38</text>
<text x="197.1" y="91.2">BUS_JTAG_TDO</text>
<text x="197.1" y="93.7">BUS_JTAG_TMS</text>
<text x="21.8" y="96.3">PA7</text>
<text x="21.8" y="98.8">PA8</text>
<text x="21.8" y="101.3">PA9</text>
<text x="28.3" y="97.7">41</text>
<text x="28.3" y="100.2">42</text>
<text x="77.5" y="96.3">PB7</text>
<text x="77.5" y="98.8">PB8</text>
<text x="77.5" y="101.3">PB9</text>
<text x="84.2" y="97.7">61</text>
<text x="84.2" y="100.2">62</text>
<text x="130.7" y="96.3">PC7</text>
<text x="130.7" y="98.8">PC8</text>
<text x="130.7" y="101.3">PC9</text>
<text x="137.5" y="97.7">39</text>
<text x="137.5" y="100.2">40</text>
<text x="196.7" y="96.3">BUS_JTAG_EN-0</text>
<text x="196.7" y="98.8">BUS_JTAG_EN-1</text>
<text x="196.7" y="101.3">BUS_JTAG_EN-2</text>
<text x="20.6" y="103.9">PA10</text>
<text x="20.8" y="106.4">PA11</text>
<text x="28.3" y="102.8">43</text>
<text x="28.3" y="105.3">44</text>
<text x="28.3" y="107.8">45</text>
<text x="76.3" y="103.9">PB10</text>
<text x="76.5" y="106.4">PB11</text>
<text x="84.2" y="102.8">29</text>
<text x="84.2" y="105.3">30</text>
<text x="84.2" y="107.8">33</text>
<text x="129.5" y="103.9">PC10</text>
<text x="129.7" y="106.4">PC11</text>
<text x="137.5" y="102.8">51</text>
<text x="137.5" y="105.3">52</text>
<text x="137.5" y="107.8">53</text>
<text x="196.7" y="103.9">BUS_JTAG_EN-3</text>
<text x="20.6" y="109">PA12</text>
<text x="20.6" y="111.5">PA13</text>
<text x="28.3" y="110.4">46</text>
<text x="28.3" y="112.9">49</text>
<text x="76.3" y="109">PB12</text>
<text x="76.3" y="111.5">PB13</text>
<text x="84.2" y="110.4">34</text>
<text x="84.2" y="112.9">35</text>
<text x="129.5" y="109">PC12</text>
<text x="129.5" y="111.5">PC13</text>
<text x="137.5" y="110.4">2</text>
<text x="137.5" y="112.9">3</text>
<text x="20.6" y="114">PA14</text>
<text x="20.6" y="116.6">PA15</text>
<text x="28.3" y="115.4">50</text>
<text x="76.3" y="114">PB14</text>
<text x="76.3" y="116.6">PB15</text>
<text x="84.2" y="115.4">36</text>
<text x="129.5" y="114">PC14</text>
<text x="129.5" y="116.6">PC15</text>
<text x="137.5" y="115.4">4</text>
<text x="213.7" y="125.6">1</text>
<text x="46.7" y="130.7">1</text>
<text x="50.6" y="131.8">VCCA</text>
<text x="60.4" y="131.8">VCCB</text>
<text x="68.9" y="130.7">8</text>
<text x="202.4" y="126.7">VSENSE</text>
<text x="203.3" y="129.3">SWCLK</text>
<text x="204.7" y="131.8">DGND</text>
<text x="213.7" y="128.1">2</text>
<text x="213.7" y="130.7">3</text>
<text x="46.7" y="135.8">2</text>
<text x="50.6" y="136.9">A1</text>
<text x="63.6" y="136.9">B1</text>
<text x="68.9" y="135.8">7</text>
<text x="203.7" y="134.4">SWDIO</text>
<text x="206.7" y="136.9">RST</text>
<text x="213.7" y="133.2">4</text>
<text x="213.7" y="135.8">5</text>
<text x="46.7" y="140.8">3</text>
<text x="50.6" y="142">A2</text>
<text x="63.6" y="142">B2</text>
<text x="68.9" y="140.8">6</text>
<text x="205.8" y="139.4">SWO</text>
<text x="213.7" y="138.3">6</text>
<text x="46.7" y="145.9">4</text>
<text x="50.6" y="147.1">DGND</text>
<text x="63.2" y="147.1">OE</text>
<text x="68.9" y="145.9">5</text>
<text x="46.7" y="161.2">1</text>
<text x="68.9" y="161.2">8</text>
<text x="46.7" y="166.2">2</text>
<text x="50.6" y="162.3">VCCA</text>
<text x="50.6" y="167.3">A1</text>
<text x="60.4" y="162.3">VCCB</text>
<text x="63.6" y="167.3">B1</text>
<text x="68.9" y="166.2">7</text>
<text x="46.7" y="171.3">3</text>
<text x="50.6" y="172.4">A2</text>
<text x="63.6" y="172.4">B2</text>
<text x="68.9" y="171.3">6</text>
<text x="46.7" y="176.4">4</text>
<text x="50.6" y="177.5">DGND</text>
<text x="63.2" y="177.5">OE</text>
<text x="68.9" y="176.4">5</text>
</g>
<g font-size="1.8">
<text x="202.2" y="22.5">IN</text>
<text x="206.2" y="22.5">&lt;9C6</text>
<text x="24.7" y="26.8">8MHz ±10ppm</text>
<text x="27.2" y="28.4">40-805A</text>
<text x="28.5" y="29.9">10pF</text>
<text x="29.4" y="25.3">Y7</text>
<text x="119.3" y="29.1">3.3V-5</text>
<text x="175.2" y="26.6">3.3V-5</text>
<text x="20.6" y="35.2">C68</text>
<text x="37.2" y="35.2">C69</text>
<text x="185.6" y="35.7">11-103A</text>
<text x="185.6" y="34.2">10nF 10%</text>
<text x="185.6" y="32.7">C66</text>
<text x="20.6" y="38.2">11-100A</text>
<text x="20.6" y="39.8">1608</text>
<text x="20.6" y="41.3">100V</text>
<text x="20.6" y="36.7">10pF 5%</text>
<text x="33.3" y="36.7">10pF 5%</text>
<text x="33.9" y="38.2">11-100A</text>
<text x="36.3" y="41.3">100V</text>
<text x="36.5" y="39.8">1608</text>
<text x="49.1" y="39.2">100nF 10%</text>
<text x="51.6" y="40.8">11-104A</text>
<text x="54.9" y="37.7">C58</text>
<text x="64.4" y="39.2">100nF 10%</text>
<text x="66.9" y="40.8">11-104A</text>
<text x="70.2" y="37.7">C51</text>
<text x="79.6" y="39.2">100nF 10%</text>
<text x="82.1" y="40.8">11-104A</text>
<text x="85.4" y="37.7">C62</text>
<text x="94.8" y="39.2">100nF 10%</text>
<text x="97.3" y="40.8">11-104A</text>
<text x="100.6" y="37.7">C45</text>
<text x="185.6" y="37.2">1608</text>
<text x="185.6" y="38.7">50V</text>
<text x="185.6" y="40.3">X7R</text>
<text x="243.8" y="38.4">CAD Note:</text>
<text x="243.8" y="40.3">Thermally</text>
<text x="20.6" y="42.8">C0G</text>
<text x="36.7" y="42.8">C0G</text>
<text x="54.3" y="42.3">1608</text>
<text x="54.8" y="45.3">X7R</text>
<text x="55" y="43.8">50V</text>
<text x="69.5" y="42.3">1608</text>
<text x="70" y="45.3">X7R</text>
<text x="70.3" y="43.8">50V</text>
<text x="84.7" y="42.3">1608</text>
<text x="85.2" y="45.3">X7R</text>
<text x="85.5" y="43.8">50V</text>
<text x="99.9" y="42.3">1608</text>
<text x="100.5" y="45.3">X7R</text>
<text x="100.7" y="43.8">50V</text>
<text x="124.1" y="45.8">R20</text>
<text x="243.8" y="42.2">Connected</text>
<text x="252.5" y="47.9">Out</text>
<text x="258" y="47.9">12C1&gt;</text>
<text x="28.8" y="49.5">D</text>
<text x="59.3" y="52.1">D</text>
<text x="112.6" y="52.1">D</text>
<text x="116.8" y="49.9">0Ω &lt;20mΩ/1/10W</text>
<text x="121.5" y="51.4">1608/70°C Max 2A</text>
<text x="122.5" y="53">21-0000</text>
<text x="176.1" y="52.1">D</text>
<text x="181.2" y="52.1">D</text>
<text x="227.8" y="52.7">10kΩ 5%</text>
<text x="227.8" y="51.2">RT11</text>
<text x="224.4" y="59.7">A</text>
<text x="227.8" y="55.8">1608</text>
<text x="227.8" y="57.3">3960K 1%</text>
<text x="227.8" y="54.2">26-0008</text>
<text x="177.3" y="64.6">DS3</text>
<text x="147.7" y="68.2">9B2&gt;</text>
<text x="154" y="68.2">IN</text>
<text x="173.9" y="70.5">Green/1608</text>
<text x="186.3" y="70.2">1kΩ 0.1%/1/8W</text>
<text x="190.1" y="71.8">1608/25ppm/°C</text>
<text x="192.7" y="66.2">R24</text>
<text x="175.1" y="72">2.2V/20mA</text>
<text x="175.8" y="73.5">63-0001</text>
<text x="191.1" y="73.3">21-1001</text>
<text x="204" y="72.4">D</text>
<text x="54.4" y="78.4">Out</text>
<text x="54.4" y="80.9">Out</text>
<text x="55" y="83.4">IN</text>
<text x="58.9" y="83.4">&lt;9B6</text>
<text x="59.9" y="78.4">9B6&gt;</text>
<text x="59.9" y="80.9">9B6&gt;</text>
<text x="110.8" y="78.4">IN</text>
<text x="114.8" y="78.4">&lt;11B4</text>
<text x="163.6" y="78.4">Out</text>
<text x="163.6" y="83.4">Out</text>
<text x="164.2" y="80.9">IN</text>
<text x="168.1" y="80.9">&lt;9B6</text>
<text x="169.1" y="78.4">9B6&gt;</text>
<text x="169.1" y="83.4">9B4&gt;</text>
<text x="54.4" y="88.5">Out</text>
<text x="55" y="86">BI</text>
<text x="58.9" y="86">&lt;9B6&gt;</text>
<text x="59.9" y="88.5">9B4&gt;</text>
<text x="110.3" y="86">Out</text>
<text x="115.8" y="86">9C6&gt;</text>
<text x="164.2" y="86">IN</text>
<text x="164.2" y="88.5">IN</text>
<text x="168.1" y="86">&lt;9B4</text>
<text x="168.1" y="88.5">&lt;9D1</text>
<text x="242.9" y="86">IN</text>
<text x="242.9" y="88.5">IN</text>
<text x="246.8" y="86">&lt;9B2</text>
<text x="246.8" y="88.5">&lt;9B2</text>
<text x="54.4" y="93.6">Out</text>
<text x="55" y="91.1">IN</text>
<text x="58.9" y="91.1">&lt;9C1</text>
<text x="59.9" y="93.6">9C1&gt;</text>
<text x="242.3" y="91.1">Out</text>
<text x="242.9" y="93.6">BI</text>
<text x="246.8" y="93.6">&lt;9B2&gt;</text>
<text x="247.8" y="91.1">9B2&gt;</text>
<text x="54.4" y="98.7">Out</text>
<text x="55" y="101.2">IN</text>
<text x="55" y="96.1">IN</text>
<text x="58.9" y="96.1">&lt;9D1</text>
<text x="58.9" y="101.2">&lt;10B4</text>
<text x="59.9" y="98.7">10B4&gt;</text>
<text x="163.6" y="98.7">Out</text>
<text x="163.6" y="96.1">Out</text>
<text x="169.1" y="96.1">9B6&gt;</text>
<text x="169.1" y="98.7">9B6&gt;</text>
<text x="242.9" y="96.1">IN</text>
<text x="242.9" y="98.7">IN</text>
<text x="242.9" y="101.2">IN</text>
<text x="246.8" y="96.1">&lt;9B4</text>
<text x="246.8" y="98.7">&lt;9B4</text>
<text x="246.8" y="101.2">&lt;9B4</text>
<text x="54.4" y="103.8">Out</text>
<text x="55" y="106.3">IN</text>
<text x="58.9" y="106.3">&lt;10C4</text>
<text x="59.9" y="103.8">10C4&gt;</text>
<text x="110.3" y="103.8">Out</text>
<text x="115.8" y="103.8">9B4&gt;</text>
<text x="242.9" y="103.8">IN</text>
<text x="246.8" y="103.8">&lt;9B4</text>
<text x="55" y="113.9">IN</text>
<text x="55" y="111.4">BI</text>
<text x="58.9" y="113.9">&lt;9C6</text>
<text x="58.9" y="111.4">&lt;9C6&gt;</text>
<text x="215.8" y="110.4">3.3V-5</text>
<text x="151.3" y="119.3">Y9</text>
<text x="219.6" y="119.5">21-1001</text>
<text x="219.6" y="118">1kΩ 0.1%</text>
<text x="219.6" y="116.5">R17</text>
<text x="40.6" y="125.6">3.3V-5</text>
<text x="71.1" y="125.6">3.3V-0</text>
<text x="144.7" y="120.8">32.768kHz ±10ppm</text>
<text x="149.1" y="122.3">40-323A</text>
<text x="149.6" y="123.8">12.5pF</text>
<text x="219.6" y="121">1608</text>
<text x="219.6" y="122.6">1/8W</text>
<text x="219.6" y="124.1">25ppm/°C</text>
<text x="145" y="129.7">11-150A</text>
<text x="145" y="131.2">1608</text>
<text x="145" y="128.1">15pF 1%</text>
<text x="145" y="126.6">C76</text>
<text x="165.3" y="129.7">11-150A</text>
<text x="165.3" y="131.2">1608</text>
<text x="165.3" y="128.1">15pF 1%</text>
<text x="165.3" y="126.6">C75</text>
<text x="239.8" y="129.2">Out</text>
<text x="245.3" y="129.2">9C2&gt;</text>
<text x="13.1" y="136.8">9B2&gt;</text>
<text x="19.4" y="136.8">IN</text>
<text x="98.1" y="136.8">IN</text>
<text x="102.1" y="136.8">&lt;11B2</text>
<text x="140.5" y="135.9">D</text>
<text x="145" y="132.7">100V</text>
<text x="145" y="134.2">C0G</text>
<text x="160.9" y="135.9">D</text>
<text x="165.3" y="132.7">100V</text>
<text x="165.3" y="134.2">C0G</text>
<text x="239.8" y="136.8">Out</text>
<text x="240.4" y="134.2">BI</text>
<text x="244.3" y="134.2">&lt;9C2&gt;</text>
<text x="245.3" y="136.8">9A5&gt;</text>
<text x="252.3" y="135.9">D</text>
<text x="13.1" y="141.9">&lt;9B2</text>
<text x="18.9" y="141.9">Out</text>
<text x="97.6" y="141.9">Out</text>
<text x="103.1" y="141.9">11B2&gt;</text>
<text x="109.2" y="140.8">3.3V-5</text>
<text x="240.3" y="139.3">IN</text>
<text x="244.3" y="139.3">&lt;9B3</text>
<text x="41.5" y="151.1">D</text>
<text x="121.9" y="153.5">3.3V-0</text>
<text x="137.1" y="153.5">3.3V-5</text>
<text x="40.6" y="156">3.3V-5</text>
<text x="71.1" y="156">3.3V-0</text>
<text x="127.2" y="160.1">11-104A</text>
<text x="127.2" y="161.6">1608</text>
<text x="127.2" y="158.6">100nF 10%</text>
<text x="127.2" y="157.1">C53</text>
<text x="142.5" y="158.6">100nF 10%</text>
<text x="142.5" y="157.1">C55</text>
<text x="142.5" y="160.1">11-104A</text>
<text x="142.5" y="161.6">1608</text>
<text x="13.1" y="167.2">&lt;9B4</text>
<text x="18.9" y="167.2">Out</text>
<text x="98.1" y="167.2">IN</text>
<text x="102.1" y="167.2">&lt;11B2</text>
<text x="122.8" y="166.3">D</text>
<text x="127.2" y="163.2">50V</text>
<text x="127.2" y="164.7">X7R</text>
<text x="138" y="166.3">D</text>
<text x="142.5" y="163.2">50V</text>
<text x="142.5" y="164.7">X7R</text>
<text x="13.1" y="172.3">&lt;9B2</text>
<text x="18.9" y="172.3">Out</text>
<text x="98.1" y="172.3">IN</text>
<text x="102.1" y="172.3">&lt;11B2</text>
<text x="109.2" y="171.3">3.3V-5</text>
<text x="41.5" y="181.6">D</text>
</g>
<g font-size="1.1">
<text x="178.2" y="29.4">5</text>
<text x="122.3" y="31.9">5</text>
<text x="218.8" y="113.2">5</text>
<text x="43.6" y="128.4">5</text>
<text x="74.1" y="128.4">0</text>
<text x="112.2" y="143.6">5</text>
<text x="43.6" y="158.8">5</text>
<text x="74.1" y="158.8">0</text>
<text x="124.9" y="156.3">0</text>
<text x="140.1" y="156.3">5</text>
<text x="112.2" y="174.1">5</text>
</g>
</svg>
